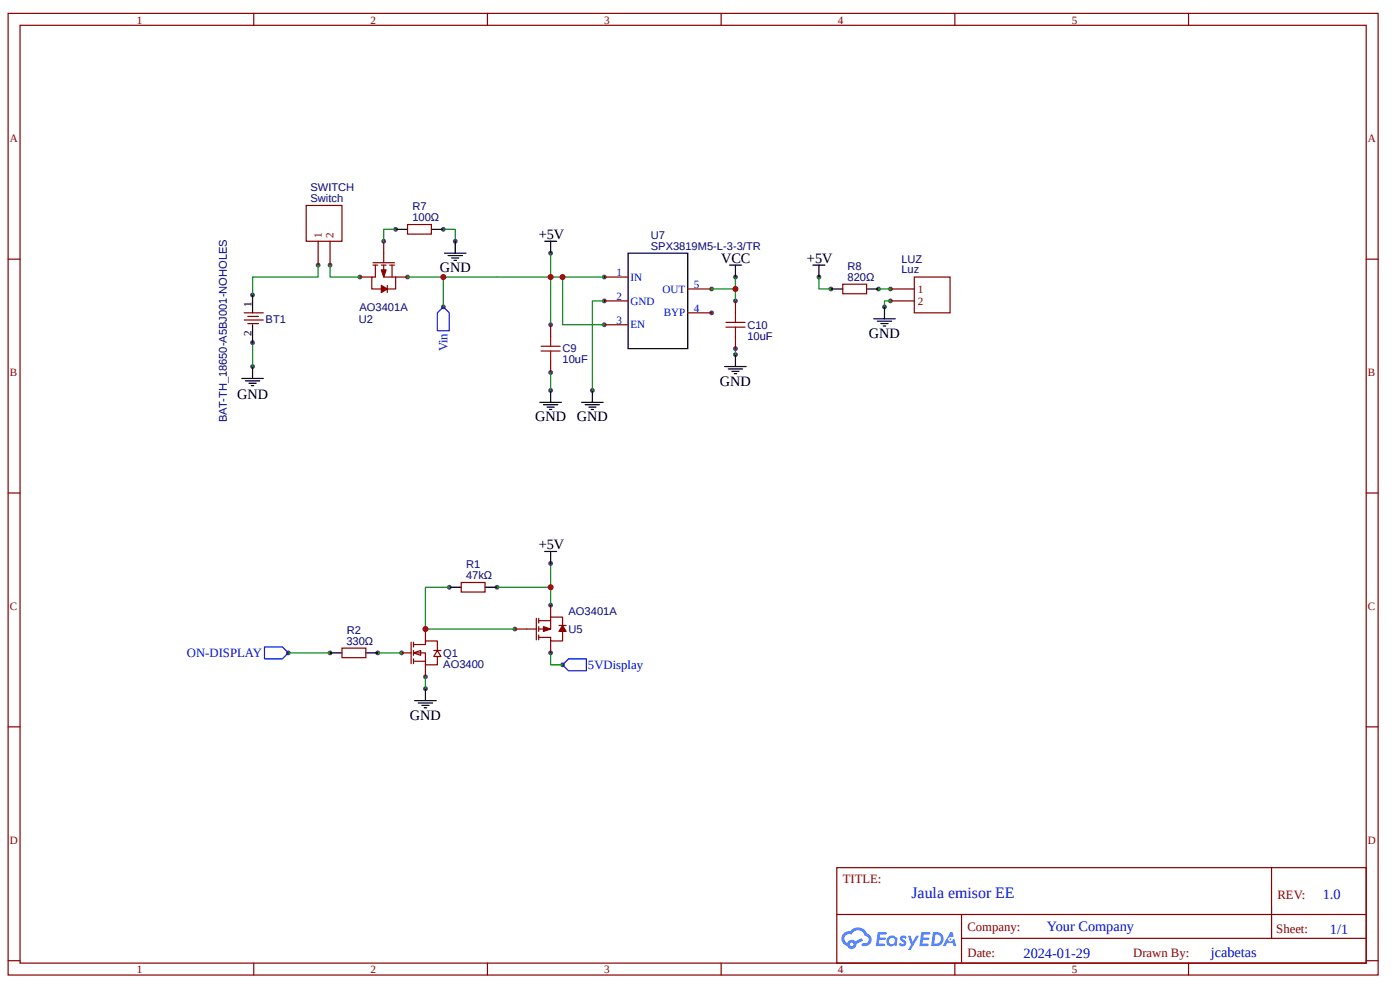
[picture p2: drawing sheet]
<svg xmlns="http://www.w3.org/2000/svg" width="297mm" height="210mm" viewBox="0 0 297 210" stroke-linecap="round" stroke-linejoin="round" font-family="sans-serif">
<g fill="none" stroke="#800" stroke-width=".25">
<path d="M1.7 2.8h290.7v203.9h-290.7zM4.3 5.4h285.5v198.8h-285.5zM53.8 2.8v2.6M103.4 2.8v2.6M153 2.8v2.6M202.6 2.8v2.6M252.1 2.8v2.6M1.7 54.9h2.6M289.8 54.9h2.6M1.7 104.5h2.6M289.8 104.5h2.6M1.7 154.1h2.6"/>
<path d="M289.8 154.1h2.6M177.5 184h112.3v20.2h-112.3zM177.6 193.9h112.1M204 198.9h85.7M204 193.9v10.1M269.8 184v14.9M1.7 203.7h2.6M53.8 204.2v2.5M103.4 204.2v2.5M153 204.2v2.5M202.6 204.2v2.5M252.1 204.2v2.5"/>
<path d="M289.8 203.7h2.6"/>
</g>
<g fill="#58f">
<path d="M191.1 198.5l.5-.2 .4 .1 .3 .3-.2 .4a.33 .33 0 0 0-.3-.3 .33 .33 0 0 0-.3 .1v.1a.85 .85 0 0 1 .7 .7 .85 .85 0 0 1-.3 .8l-.7 .1-.6-.4 .4-.4 .5 .3 .2-.1v-.2a.88 .88 0 0 1-.6-1.3z"/>
<path d="M192.6 198.4h.6l.4 1.3 .8-1.3h.6l-1.8 3h-.6l.7-1.1z"/>
<path d="M186.2 197.6h1.7l.2 .1-.1 .4h-1.3l-.1 .7h1.1l.2 .2-.2 .3h-1.1l-.2 .8h1.3l.1 .2-.1 .2-1.9 .1z"/>
<path d="M195.5 197.6h1.6l.2 .1v.4h-1.3l-.1 .7h1.1l.2 .2-.3 .3h-1.1l-.1 .8h1.2l.1 .2-.1 .2-1.9 .1z"/>
<path d="M201.6 197.6h.5l.2 .9-.4 .2a.49 .49 0 0 0-.7 .2 .49 .49 0 0 0 .3 .7 .49 .49 0 0 0 .6-.4l.4-.2 .4 1.6h-.6l-.2-.7h-1.2l-.3 .7h-.6z"/>
<path d="M197.9 197.6l-.4 3h1a1.51 1.51 0 0 0 1.7-1.5 1.51 1.51 0 0 0-1.8-1.5zM198.4 198.1a1.02 1.02 0 0 1 1.2 1.2 1.02 1.02 0 0 1-1.4 .8z"/>
<path d="M188.5 198.6a1.11 1.11 0 0 0-.3 1.6 1.11 1.11 0 0 0 1.6 .2l.4 .2 .2-1.7-.4-.2a1.01 1.01 0 0 0-1.5-.1zM188.5 199.5a.66 .66 0 0 1 1.3 0 .66 .66 0 0 1-1.3 0z"/>
<path d="M179 197.9a1.58 1.58 0 0 0 .7 2.6 1.01 1.01 0 0 0 1.2 .7 1.01 1.01 0 0 0 .8-1.1l1.4-.7-.3-.5-1.4 .7a1.02 1.02 0 0 0-1.7 .3 .99 .99 0 0 1-.4-1.4 .99 .99 0 0 1 1.4-.3 1.48 1.48 0 0 1 1.5-1 1.48 1.48 0 0 1 1.3 1.2 .82 .82 0 0 1 .8 1.1 .82 .82 0 0 1-1.2 .5l-.3 .1v.3a1.4 1.4 0 0 0 2-.6 1.4 1.4 0 0 0-.9-1.9 2.19 2.19 0 0 0-3.6-.5l-.8 .1zM180.3 200.2a.4 .4 0 0 1 .8 0 .4 .4 0 0 1-.8 0z"/>
<circle cx="201.6" cy="199.1" r=".19"/>
</g>
<circle cx="156" cy="58.7" r=".51" fill="#4f4f4f"/>
<path d="M154.8 56.2h2.5M156 56.2v2.5" fill="none" stroke="#000" stroke-width=".25"/>
<circle cx="116.8" cy="82.8" r=".51" fill="#4f4f4f"/>
<path d="M114.5 85.3h4.6M115.3 85.8h3M116.1 86.3h1.5M116.6 86.8h.5M116.8 82.8v2.5" fill="none" stroke="#000" stroke-width=".25"/>
<circle cx="156" cy="75.2" r=".51" fill="#4f4f4f"/>
<path d="M153.7 77.7h4.6M154.5 78.2h3M155.3 78.7h1.5M155.8 79.2h.5M156 75.2v2.5" fill="none" stroke="#000" stroke-width=".25"/>
<path d="M116.8 58.7v10.2M156 73.9v1.3" fill="none" stroke="#080" stroke-width=".25"/>
<path d="M154 69.4h4" fill="none" stroke="#a00000" stroke-width=".25"/>
<circle cx="156" cy="73.9" r=".51" fill="#4f4f4f"/>
<path d="M156 71.4v2.5" fill="none" stroke="#800" stroke-width=".25"/>
<path d="M154 68.4h4M156 66.3v2.1" fill="none" stroke="#a00000" stroke-width=".25"/>
<circle cx="156" cy="63.8" r=".51" fill="#4f4f4f"/>
<path d="M156 63.8v2.5" fill="none" stroke="#800" stroke-width=".25"/>
<path d="M114.8 74.4h4M156 69.4v2" fill="none" stroke="#a00000" stroke-width=".25"/>
<circle cx="116.8" cy="79" r=".51" fill="#4f4f4f"/>
<path d="M116.8 76.4v2.6" fill="none" stroke="#800" stroke-width=".25"/>
<path d="M114.8 73.4h4M116.8 71.4v2" fill="none" stroke="#a00000" stroke-width=".25"/>
<circle cx="116.8" cy="68.9" r=".51" fill="#4f4f4f"/>
<path d="M116.8 68.9v2.5" fill="none" stroke="#800" stroke-width=".25"/>
<path d="M116.8 74.4v2" fill="none" stroke="#a00000" stroke-width=".25"/>
<circle cx="116.8" cy="53.7" r=".51" fill="#4f4f4f"/>
<path d="M115.6 51.1h2.5M116.8 51.1v2.6" fill="none" stroke="#000" stroke-width=".25"/>
<circle cx="105.4" cy="124.5" r=".51" fill="#4f4f4f"/>
<path d="M102.9 124.5h2.5" fill="none" stroke="#000" stroke-width=".25"/>
<circle cx="95.3" cy="124.5" r=".51" fill="#4f4f4f"/>
<path d="M95.3 124.5h2.5" fill="none" stroke="#000" stroke-width=".25"/>
<path d="M97.8 123.5h5.1v2h-5.1z" fill="none" stroke="#800" stroke-width=".25"/>
<circle cx="80.1" cy="138.4" r=".51" fill="#4f4f4f"/>
<path d="M77.6 138.4h2.5" fill="none" stroke="#000" stroke-width=".25"/>
<circle cx="70" cy="138.4" r=".51" fill="#4f4f4f"/>
<path d="M70 138.4h2.6" fill="none" stroke="#000" stroke-width=".25"/>
<path d="M72.6 137.4h5v2h-5z" fill="none" stroke="#800" stroke-width=".25"/>
<path d="M87.7 138.4l1.5-.5v1z" fill="#fefefe"/>
<path d="M87.2 136.1v4.6M87.7 138.4l1.5-.5v1zM87.7 136.6h2.6v-.7h2.5v2M87.7 138.4h2.6v2.5h2.5v-1.7M87.7 136.1v1.1M87.7 137.9v1M87.7 139.7v1M92 137.9h1.5M92.8 137.9l.7 1.3h-1.5zM87.7 140.2h2.6" fill="none" stroke="#800" stroke-width=".25"/>
<circle cx="90.3" cy="133.4" r=".51" fill="#4f4f4f"/>
<path d="M90.3 133.4v2.5" fill="none" stroke="#800" stroke-width=".25"/>
<circle cx="85.2" cy="138.4" r=".51" fill="#4f4f4f"/>
<path d="M85.2 138.4h2" fill="none" stroke="#800" stroke-width=".25"/>
<circle cx="90.3" cy="143.5" r=".51" fill="#4f4f4f"/>
<path d="M90.3 140.9v2.6" fill="none" stroke="#800" stroke-width=".25"/>
<path d="M80.1 138.4h5.1" fill="none" stroke="#080" stroke-width=".25"/>
<circle cx="90.3" cy="146" r=".51" fill="#4f4f4f"/>
<path d="M88 148.5h4.5M88.7 149h3.1M89.5 149.5h1.5M90 150.1h.5M90.3 146v2.5" fill="none" stroke="#000" stroke-width=".25"/>
<path d="M90.3 143.5v2.5" fill="none" stroke="#080" stroke-width=".25"/>
<circle cx="116.8" cy="128.3" r=".51" fill="#4f4f4f"/>
<path d="M116.8 128.3v2.5" fill="none" stroke="#800" stroke-width=".25"/>
<circle cx="109.2" cy="133.4" r=".51" fill="#4f4f4f"/>
<path d="M109.2 133.4h2.6" fill="none" stroke="#800" stroke-width=".25"/>
<circle cx="116.8" cy="138.4" r=".51" fill="#4f4f4f"/>
<path d="M111.8 133.4h2M113.8 131.1v4.5M114.3 131.1v1M114.3 132.9v1M114.3 134.6v1M114.3 131.6h2.5M116.8 135.9v2.5M118.6 132.6h1.5M119.3 132.9v-2.1h-2.5v2.6h-2.5M119.3 133.4v2.5h-2.5v-.8h-2.5" fill="none" stroke="#800" stroke-width=".25"/>
<path d="M119.3 132.6l.8 1.3h-1.5z" fill="#800"/>
<path d="M119.3 132.6l.8 1.3h-1.5z" fill="none" stroke="#800" stroke-width=".25"/>
<path d="M115.3 132.9l1.5 .5-1.5 .5z" fill="#800"/>
<path d="M115.3 132.9l1.5 .5-1.5 .5z" fill="none" stroke="#800" stroke-width=".25"/>
<path d="M116.8 119.4v5.1M95.3 124.5h-5v8.9h18.9" fill="none" stroke="#080" stroke-width=".25"/>
<circle cx="61.2" cy="138.4" r=".51" fill="#4f4f4f"/>
<path d="M56.1 137.2h3.8l1.3 1.2-1.3 1.3h-3.8z" fill="none" stroke="#00f" stroke-width=".25"/>
<path d="M61.2 138.4h8.8M105.4 124.5h11.4v3.8" fill="none" stroke="#080" stroke-width=".25"/>
<circle cx="119.3" cy="140.9" r=".51" fill="#4f4f4f"/>
<path d="M119.3 140.9l1.3-1.2h3.8v2.5h-3.8z" fill="none" stroke="#00f" stroke-width=".25"/>
<path d="M116.8 138.4v2.5h2.5" fill="none" stroke="#080" stroke-width=".25"/>
<path d="M133.3 53.7h12.6v20.2h-12.6z" fill="none" stroke="#000" stroke-width=".25"/>
<circle cx="128.2" cy="58.7" r=".51" fill="#4f4f4f"/>
<path d="M128.2 58.7h5.1" fill="none" stroke="#800" stroke-width=".25"/>
<circle cx="128.2" cy="63.8" r=".51" fill="#4f4f4f"/>
<path d="M128.2 63.8h5.1" fill="none" stroke="#800" stroke-width=".25"/>
<circle cx="128.2" cy="68.9" r=".51" fill="#4f4f4f"/>
<path d="M128.2 68.9h5.1" fill="none" stroke="#800" stroke-width=".25"/>
<circle cx="151" cy="66.3" r=".51" fill="#4f4f4f"/>
<path d="M145.9 66.3h5.1" fill="none" stroke="#800" stroke-width=".25"/>
<circle cx="151" cy="61.3" r=".51" fill="#4f4f4f"/>
<path d="M145.9 61.3h5.1" fill="none" stroke="#800" stroke-width=".25"/>
<path d="M105.4 58.7h22.8M116.8 53.7v5M119.3 58.7v10.2h8.9M156 58.7v2.6h-5M116.8 79v3.8" fill="none" stroke="#080" stroke-width=".25"/>
<circle cx="116.8" cy="119.4" r=".51" fill="#4f4f4f"/>
<path d="M115.6 116.9h2.5M116.8 116.9v2.5" fill="none" stroke="#000" stroke-width=".25"/>
<circle cx="94.1" cy="48.6" r=".51" fill="#4f4f4f"/>
<path d="M91.5 48.6h2.6" fill="none" stroke="#000" stroke-width=".25"/>
<circle cx="83.9" cy="48.6" r=".51" fill="#4f4f4f"/>
<path d="M83.9 48.6h2.6" fill="none" stroke="#000" stroke-width=".25"/>
<path d="M86.5 47.6h5v2h-5z" fill="none" stroke="#800" stroke-width=".25"/>
<circle cx="86.5" cy="58.7" r=".51" fill="#4f4f4f"/>
<path d="M83.9 58.7h2.6" fill="none" stroke="#800" stroke-width=".25"/>
<circle cx="81.4" cy="51.1" r=".51" fill="#4f4f4f"/>
<path d="M81.4 51.1v2.6" fill="none" stroke="#800" stroke-width=".25"/>
<circle cx="76.3" cy="58.7" r=".51" fill="#4f4f4f"/>
<path d="M76.3 58.7h2.6M79.1 56.2h1M79.1 55.7h4.6M79.6 56.2v2.5h-.7v2.6h2.5M80.9 56.2h1M81.4 56.2v2.5h2.5v2.6h-2M81.4 53.7v2M82.7 56.2h1M83.2 56.2v2.5M82.2 60.5v1.5" fill="none" stroke="#800" stroke-width=".25"/>
<path d="M80.9 60.5l1.3 .8-1.3 .7z" fill="#800"/>
<path d="M80.9 60.5l1.3 .8-1.3 .7z" fill="none" stroke="#800" stroke-width=".25"/>
<path d="M80.9 57.2h1l-.5 1.5z" fill="#800"/>
<path d="M80.9 57.2h1l-.5 1.5z" fill="none" stroke="#800" stroke-width=".25"/>
<path d="M94.1 48.6h2.5v2.5" fill="none" stroke="#080" stroke-width=".25"/>
<circle cx="96.6" cy="51.1" r=".51" fill="#4f4f4f"/>
<path d="M94.3 53.7h4.6M95.1 54.2h3M95.8 54.7h1.5M96.3 55.2h.5M96.6 51.1v2.6" fill="none" stroke="#000" stroke-width=".25"/>
<path d="M83.9 48.6h-2.5v2.5M86.5 58.7h18.9" fill="none" stroke="#080" stroke-width=".25"/>
<circle cx="53.6" cy="77.7" r=".51" fill="#4f4f4f"/>
<path d="M53.6 77.7v2.5M51.3 80.2h4.6M52.1 80.7h3M52.8 81.3h1.5M53.3 81.8h.5" fill="none" stroke="#000" stroke-width=".25"/>
<circle cx="94.1" cy="65.1" r=".51" fill="#4f4f4f"/>
<path d="M94.1 65.1l1.2 1.2v3.8h-2.5v-3.8z" fill="none" stroke="#00f" stroke-width=".25"/>
<path d="M94.1 58.7v6.4" fill="none" stroke="#080" stroke-width=".25"/>
<path d="M194 58.7h7.6v7.6h-7.6z" fill="none" stroke="#800000" stroke-width=".25"/>
<circle cx="188.9" cy="61.3" r=".51" fill="#4f4f4f"/>
<path d="M188.9 61.3h5.1" fill="none" stroke="#800000" stroke-width=".25"/>
<circle cx="188.9" cy="63.8" r=".51" fill="#4f4f4f"/>
<path d="M188.9 63.8h5.1" fill="none" stroke="#800000" stroke-width=".25"/>
<circle cx="186.4" cy="61.3" r=".51" fill="#4f4f4f"/>
<path d="M183.9 61.3h2.5" fill="none" stroke="#000" stroke-width=".25"/>
<circle cx="176.3" cy="61.3" r=".51" fill="#4f4f4f"/>
<path d="M176.3 61.3h2.5" fill="none" stroke="#000" stroke-width=".25"/>
<path d="M178.8 60.3h5.1v2h-5.1z" fill="none" stroke="#800" stroke-width=".25"/>
<path d="M186.4 61.3h2.5" fill="none" stroke="#080" stroke-width=".25"/>
<circle cx="187.6" cy="65.1" r=".51" fill="#4f4f4f"/>
<path d="M185.4 67.6h4.5M186.1 68.1h3.1M186.9 68.6h1.5M187.4 69.1h.5M187.6 65.1v2.5" fill="none" stroke="#000" stroke-width=".25"/>
<path d="M188.9 63.8h-1.3v1.3" fill="none" stroke="#080" stroke-width=".25"/>
<circle cx="173.7" cy="58.7" r=".51" fill="#4f4f4f"/>
<path d="M172.5 56.2h2.5M173.7 56.2v2.5" fill="none" stroke="#000" stroke-width=".25"/>
<path d="M173.7 58.7v2.6h2.6M53.6 72.7v5" fill="none" stroke="#080" stroke-width=".25"/>
<path d="M51.8 66.3h4.1M51.8 67.8h4.1M52.6 67.1h2.2M52.6 68.6h2.2" fill="none" stroke="#800" stroke-width=".25"/>
<circle cx="53.6" cy="62.5" r=".51" fill="#4f4f4f"/>
<path d="M53.6 62.5v3.8" fill="none" stroke="#000" stroke-width=".25"/>
<circle cx="53.6" cy="72.7" r=".51" fill="#4f4f4f"/>
<path d="M53.6 68.9v3.8" fill="none" stroke="#000" stroke-width=".25"/>
<path d="M65 43.6h7.6v7.5h-7.6z" fill="none" stroke="#800000" stroke-width=".25"/>
<circle cx="67.5" cy="56.2" r=".51" fill="#4f4f4f"/>
<path d="M67.5 51.1v5.1" fill="none" stroke="#800000" stroke-width=".25"/>
<circle cx="70" cy="56.2" r=".51" fill="#4f4f4f"/>
<path d="M70 51.1v5.1" fill="none" stroke="#800000" stroke-width=".25"/>
<path d="M67.5 56.2v2.5h-13.9v3.8M70 56.2v2.5h6.3M156 61.3v2.5" fill="none" stroke="#080" stroke-width=".25"/>
<circle cx="125.7" cy="82.8" r=".51" fill="#4f4f4f"/>
<path d="M123.4 85.3h4.5M124.2 85.8h3M124.9 86.3h1.5M125.4 86.8h.5M125.7 82.8v2.5" fill="none" stroke="#000" stroke-width=".25"/>
<path d="M128.2 63.8h-2.5v19" fill="none" stroke="#080" stroke-width=".25"/>
<circle cx="90.3" cy="133.4" r=".51" fill="#4f4f4f"/>
<circle cx="90.3" cy="133.4" r=".63" fill="#c00"/>
<circle cx="116.8" cy="124.5" r=".51" fill="#4f4f4f"/>
<circle cx="116.8" cy="124.5" r=".63" fill="#c00"/>
<circle cx="119.3" cy="58.7" r=".51" fill="#4f4f4f"/>
<circle cx="119.3" cy="58.7" r=".63" fill="#c00"/>
<circle cx="116.8" cy="58.7" r=".51" fill="#4f4f4f"/>
<circle cx="116.8" cy="58.7" r=".63" fill="#c00"/>
<circle cx="94.1" cy="58.7" r=".51" fill="#4f4f4f"/>
<circle cx="94.1" cy="58.7" r=".63" fill="#c00"/>
<circle cx="156" cy="61.3" r=".51" fill="#4f4f4f"/>
<circle cx="156" cy="61.3" r=".63" fill="#c00"/>
<text font-size="3.4" fill="#00f" x="193.4" y="190.4">Jaula emisor EE</text>
<g font-size="3">
<text x="114.3" y="50.6">+5V</text>
<text x="93.3" y="57.7">GND</text>
<text x="153" y="55.7">VCC</text>
<text x="171.2" y="55.7">+5V</text>
<text x="184.4" y="71.6">GND</text>
<text x="152.7" y="81.8">GND</text>
<text x="50.3" y="84.5">GND</text>
<text x="113.5" y="89.3">GND</text>
<text x="122.4" y="89.3">GND</text>
<text x="114.3" y="116.4">+5V</text>
<text x="87" y="152.6">GND</text>
</g>
<g font-size="3" fill="#00f">
<text x="280.6" y="190.6">1.0</text>
<text x="222.1" y="197.5">Your Company</text>
<text x="282.2" y="198">1/1</text>
<text x="217.1" y="203">2024-01-29</text>
<text x="256.9" y="203">jcabetas</text>
</g>
<g font-size="2.7" fill="#00f">
<text x="95" y="74.5" transform="rotate(-90 95 74.5)">Vin</text>
<text x="39.7" y="139.3">ON-DISPLAY</text>
<text x="124.7" y="141.9">5VDisplay</text>
</g>
<g font-size="2.7" fill="#800">
<text x="178.8" y="187.2">TITLE:</text>
<text x="271" y="190.6">REV:</text>
<text x="205.3" y="197.4">Company:</text>
<text x="270.8" y="197.9">Sheet:</text>
<text x="205.3" y="202.9">Date:</text>
<text x="240.4" y="203">Drawn By:</text>
</g>
<g font-size="2.4" fill="#800">
<text x="29" y="5">1</text>
<text x="78.6" y="5">2</text>
<text x="128.2" y="5">3</text>
<text x="177.8" y="5">4</text>
<text x="227.4" y="5">5</text>
<text x="2.1" y="30.2">A</text>
<text x="290.2" y="30.2">A</text>
<text x="2.1" y="79.7">B</text>
<text x="290.2" y="79.7">B</text>
<text x="2.1" y="129.3">C</text>
<text x="290.2" y="129.3">C</text>
<text x="2.1" y="178.9">D</text>
<text x="290.2" y="178.9">D</text>
<text x="29" y="206.3">1</text>
<text x="78.6" y="206.3">2</text>
<text x="128.2" y="206.3">3</text>
<text x="177.8" y="206.3">4</text>
<text x="227.4" y="206.3">5</text>
</g>
<g font-size="2.4" fill="#000080">
<text x="65.9" y="40.4">SWITCH</text>
<text x="65.9" y="42.8">Switch</text>
<text x="87.5" y="46.8">100Ω</text>
<text x="87.5" y="44.5">R7</text>
<text x="138.1" y="52.9">SPX3819M5-L-3-3/TR</text>
<text x="138.1" y="50.6">U7</text>
<text x="179.8" y="59.5">820Ω</text>
<text x="179.8" y="57.2">R8</text>
<text x="191.2" y="58">Luz</text>
<text x="191.2" y="55.7">LUZ</text>
<text x="76.3" y="65.9">AO3401A</text>
<text x="56.4" y="68.4">BT1</text>
<text x="76.1" y="68.4">U2</text>
<text x="158.6" y="72">10uF</text>
<text x="158.6" y="69.7">C10</text>
<text x="119.3" y="77">10uF</text>
<text x="119.3" y="74.7">C9</text>
<text x="48.1" y="89.5" transform="rotate(-90 48.1 89.5)">BAT-TH_18650-A5BJ001-NOHOLES</text>
<text x="98.9" y="122.7">47kΩ</text>
<text x="98.9" y="120.5">R1</text>
<text x="120.6" y="130.4">AO3401A</text>
<text x="73.5" y="136.6">330Ω</text>
<text x="73.6" y="134.3">R2</text>
<text x="120.6" y="134.3">U5</text>
<text x="94" y="141.5">AO3400</text>
<text x="94" y="139.2">Q1</text>
</g>
<g font-size="2.4" fill="#800000">
<text x="68.3" y="50.4" transform="rotate(-90 68.3 50.4)">1</text>
<text x="70.8" y="50.4" transform="rotate(-90 70.8 50.4)">2</text>
<text x="194.7" y="62">1</text>
<text x="194.7" y="64.6">2</text>
</g>
<g font-size="2.4" fill="#00f">
<text x="130.8" y="58.5">1</text>
<text x="133.8" y="59.5">IN</text>
<text x="130.8" y="63.5">2</text>
<text x="133.8" y="64.6">GND</text>
<text x="140.5" y="62">OUT</text>
<text x="147.2" y="61">5</text>
<text x="130.8" y="68.6">3</text>
<text x="133.8" y="69.6">EN</text>
<text x="140.8" y="67.1">BYP</text>
<text x="147.2" y="66.1">4</text>
</g>
<g font-size="2.4">
<text x="53.3" y="65.1" transform="rotate(-90 53.3 65.1)">1</text>
<text x="53.3" y="71.3" transform="rotate(-90 53.3 71.3)">2</text>
</g>
</svg>
